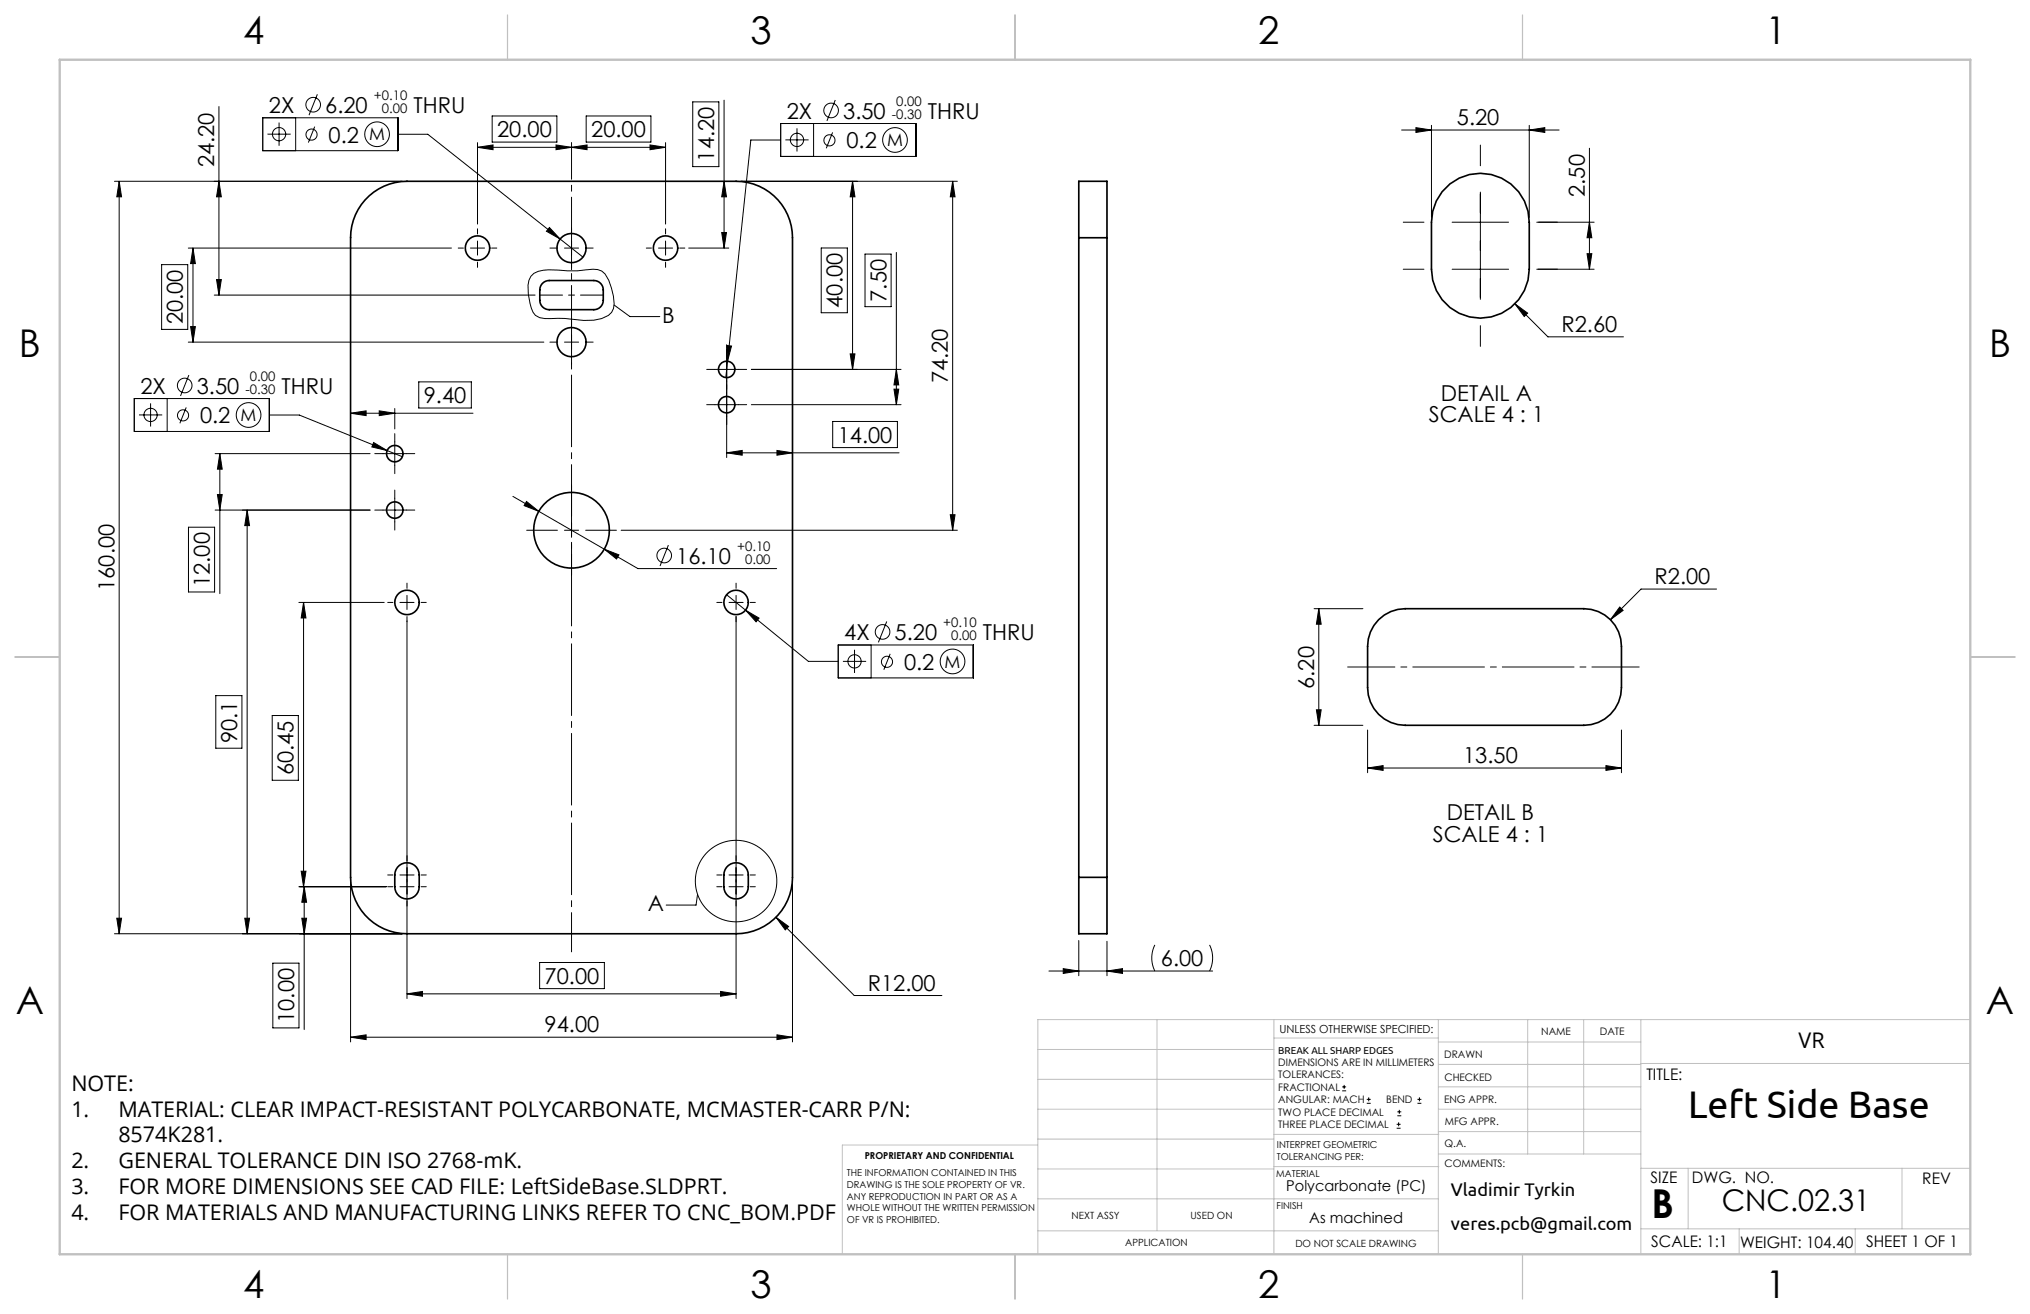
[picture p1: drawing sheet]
<svg xmlns="http://www.w3.org/2000/svg" width="432mm" height="279mm" viewBox="0 0 432 279" stroke-linecap="round" stroke-linejoin="round" font-family="sans-serif">
<g fill="none" stroke="#000" stroke-width=".21">
<path d="M24.3 38.5h61.3M25.3 38.5v160M25.3 38.5l.6 3.4h-1.1zM46.6 22.7v40M46.6 38.5l.5 3.4h-1zM55.9 25h28.7v7h-28.7zM56.9 28.5h4.9M59.4 26.1v4.9M62.9 25v7M66.9 26.9l-1.3 3.4M67.5 20l-1.8 4.5M84.6 28.6h6.4l28.1 22.2"/>
<path d="M101.6 31.3l3.3-.5v1zM101.6 30.3v17.3M104.7 24.7h13.8v5.5h-13.8zM118.3 30.8l3.3 .5-3.3 .5zM121.6 31.3l3.3-.5v1zM124.7 24.7h13.8v5.5h-13.8zM138.3 30.8l3.3 .5-3.3 .5zM141.6 30.3v17.3M141.6 31.3h-40M147.4 21.7h5.5v13.7h-5.5zM154 38.5l.5 3.4h-1zM154 21.3v31.4"/>
<path d="M157.6 38.5h46M166.1 29.8h-6.4l-5.3 50.5M166.1 26.3h28.7v7h-28.7zM167.1 29.7h4.9M169.5 27.3v4.9M173.1 26.3v7M177.1 28.1l-1.3 3.4M177.7 21.3l-1.8 4.4M181.3 38.5v40M181.3 38.5l.6 3.4h-1.1zM202.6 38.5v74.2M202.6 38.5l.5 3.4h-1z"/>
<path d="M298.1 27.7h33.5M301.2 27.1l3.3 .6-3.3 .5zM304.5 26.7v19.5M314.9 30.8v4.4M325.3 27.7l3.3-.6v1.1zM325.3 26.7v19.5M338.1 31.5v25.7M34.4 56.3h5.5v13.7h-5.5zM40.1 52.7h55.9M41.1 52.7v20M41.1 52.7l.5 3.4h-1.1zM46.1 59.4h1l-.5 3.3z"/>
<path d="M100.1 52.7h3M101.6 51.2v3M112.9 58.8a4.6 4.6 0 0 1 3.7-1.4h2.1a26.1 26.1 0 0 0 7.4-.2 3.1 3.1 0 0 1 3.4 2.4 11.1 11.1 0 0 1 1 6l-.4 .8a7.1 7.1 0 0 1-5.9 1.7 37.8 37.8 0 0 0-8.3-.4 2.72 2.72 0 0 1-2.9-2.2 11.7 11.7 0 0 1-.5-5.9zM116.9 48.4l2.2 2.4-2.9-1.6zM119.1 50.8l4.9 3.9M120.1 52.7h3M121.6 51.2v3M140.1 52.7h3M141.6 51.2v3M146.5 52.7h8.5M153.5 49.4h1l-.5 3.3zM174.7 52.7h5.5v13.8h-5.5z"/>
<path d="M184 54h5.6v11.2h-5.6zM190.7 53.7v32.3M298.5 47.2h4.4M298.5 57.2h4.4M308.9 47.2h12M308.9 57.2h12M314.9 40.8v22.8M337.6 53.9h1l-.5 3.3zM338.1 47.2l.5 3.4h-1zM339.1 47.2h-12.2M339.1 57.2h-12.2M40.1 72.7h75.6"/>
<path d="M40.2 79.7l-1.8 4.5M40.5 69.4h1.1l-.5 3.3zM45.6 62.7h68.2M120.1 72.7h3M121.6 71.2v3M130.6 64.9l3.4 2.4h6.3M152.1 78.5h5M154.6 73.3v24M154.6 73.5l1 .1-.8 3.2zM159.8 78.5h31.9M180.8 75.2h1.1l-.6 3.3zM190.7 78.5l.5 3.4h-1z"/>
<path d="M314.9 69.2v4.4M322.2 64.6l2.7 2-.7 .7zM322.2 64.6l7.1 7h16M28.6 84.7h28.7v7h-28.7zM29.6 88.2h4.9M32 85.8v4.9M35.6 84.7v7M39.6 86.6l-1.3 3.4M45.8 96.5h32.9M46.8 96.5l.5 3.3h-1.1zM46.8 96.5v29.7M57.3 88.3h6.4l21.9 8.8"/>
<path d="M74.6 87.9l3.3-.5v1zM74.6 87.9h26M79.5 94.1l2.8 1.7-3.2-.8zM80.7 87.4l3.3 .5-3.3 .5zM81.5 96.5h5M84 94v5M84 86.9v4.3M89.1 81.2h11.2v5.6h-11.2zM152.1 86h5M154.6 96.3l3.3-.5v1zM154.6 96.3h36.6M159.8 86h31.9"/>
<path d="M165.3 95.8l3.3 .5-3.3 .5zM177.1 89.6h13.8v5.6h-13.8zM190.2 82.7h1l-.5 3.3zM40.1 112.1h5.5v13.8h-5.5zM45.8 108.5h32.9M46.2 105.2h1.1l-.5 3.3zM52.6 108.5l.5 3.3h-1zM52.6 108.5v90M81.5 108.5h5M84 106v5M109.1 105.5l26.6 15.4h29.5M112 106.6l2.6 2.1-3.1-1.2z"/>
<path d="M112 112.7h6.6M120.1 112.7h3M121.6 103.2v6.5M121.6 111.2v3M121.6 115.7v6.6M124.6 112.7h6.5M128.5 116.8l3.2 1.2-.6 .9zM132.1 112.7h71.5M142.2 115.9l-1.8 4.4M202.1 109.4h1l-.5 3.3zM63.6 128.1h18.1M64.6 128.1v60.4"/>
<path d="M64.6 128.1l.5 3.3h-1zM85.1 128.1h3M86.6 126.6v3M86.6 132v80.3M154.6 126.5l4 3.2M155.1 128.1h3M156.6 126.6v3M156.6 131.1v81.2M158.6 129.7l2.9 1.7-.7 .8zM158.6 129.7l13.3 10.9h6.4M178.3 137.1h28.7v7h-28.7zM181.8 138.2v4.9"/>
<path d="M185.3 137.1v7M188.6 132.1l-1.8 4.5M189.3 139l-1.3 3.4M279.5 129.4h10.4M280.5 129.4v24.8M280.5 129.4l.5 3.3h-1zM344.5 129.1l.8 .7-2.7 2zM365.1 125.3h-16l-6.5 6.5M45.9 147.9h5.6v11.2h-5.6zM57.9 152.1h5.6v13.8h-5.6zM179.3 140.6h4.9M279.5 154.2h10.4"/>
<path d="M280 150.9h1l-.5 3.3zM290.9 155.2v9.1M344.9 155.2v9.1M290.9 163.3l3.3-.5v1zM290.9 163.3h54M341.6 162.8l3.3 .5-3.3 .5zM24.3 198.5h61.3M24.8 195.2h1.1l-.6 3.3zM52.1 195.2h1l-.5 3.3zM63.6 188.5h18.6M64.1 185.2h1l-.5 3.3zM64.2 195.2h1l-.5 3.3z"/>
<path d="M64.7 188.5v30.4M64.7 188.5l.5 3.4h-1zM74.6 187.5v34M85.1 186h3M148.4 190.2l-.3 2.3h-6.4M155.1 186h3M165.1 195l2.7 2-.8 .7zM165.1 195l16.6 16.7h18.6M168.6 187.5v34M229.5 200v7.5M58 204.8h5.6v13.8h-5.6zM86.6 211.3l3.3-.5v1z"/>
<path d="M86.6 211.3h70M114.8 204.7h13.8v5.5h-13.8zM153.3 210.8l3.3 .5-3.3 .5zM223.1 206.5h34.8M226.2 206l3.3 .5-3.3 .5zM235.5 200.1v7.4M235.5 206.5l3.3-.5v1zM245.6 200.9a6.2 6.2 0 0 0 0 5.6M257.3 200.9a6.2 6.2 0 0 1 0 5.6M74.6 220.5l3.3-.5v1.1zM74.6 220.5h94M165.3 220l3.3 .5-3.3 .6z"/>
<path d="M285.5 231.9h.8M285.5 231.1h.8M285.9 230.7v.8M290.7 234.6h.9M290.7 233.8h.9M291.1 233.3v.9M297.1 239.9h.8M297.1 239.1h.8M297.2 237.3h.9M297.2 236.4h.9M297.5 238.6v.9M297.6 236v.8"/>
<path d="M301.5 234.6h.8M301.5 233.8h.8M301.9 233.3v.9"/>
<circle cx="59.4" cy="28.5" r="1.41"/>
<circle cx="66.3" cy="28.6" r="1.18"/>
<circle cx="66.6" cy="22.3" r="1.56"/>
<circle cx="80.2" cy="28.5" r="2.62"/>
<circle cx="169.5" cy="29.7" r="1.41"/>
<circle cx="176.4" cy="29.8" r="1.18"/>
<circle cx="176.8" cy="23.5" r="1.56"/>
<circle cx="190.4" cy="29.8" r="2.62"/>
<circle cx="32" cy="88.2" r="1.41"/>
<circle cx="38.9" cy="88.3" r="1.18"/>
<circle cx="39.3" cy="82" r="1.56"/>
<circle cx="52.9" cy="88.2" r="2.62"/>
<circle cx="141.3" cy="118.1" r="1.56"/>
<circle cx="187.7" cy="134.4" r="1.56"/>
<circle cx="181.8" cy="140.6" r="1.41"/>
<circle cx="188.7" cy="140.7" r="1.18"/>
<circle cx="202.6" cy="140.6" r="2.62"/>
<circle cx="156.6" cy="187.3" r="8.7"/>
</g>
<path d="M121.6 48.5v153.9" fill="none" stroke="#000" stroke-width=".21" stroke-dasharray="15.2 1.3 1.3 1.3" stroke-dashoffset="6.9"/>
<path d="M128.3 62.7h-13.5" fill="none" stroke="#000" stroke-width=".21" stroke-dasharray="15.2 1.3 1.3 1.3" stroke-dashoffset="10.4"/>
<g fill="none" stroke="#000" stroke-width=".21" stroke-dasharray="15.2 1.3 1.3 1.3">
<path d="M98.6 52.7h-1.1M101.6 49.7v-1.1M101.6 55.7v1.1M104.6 52.7h1.1M118.6 52.7h-1.6M121.6 55.7v1.6M124.6 52.7h1.6M138.6 52.7h-1.1M141.6 49.7v-1.1M141.6 55.7v1.1M144.6 52.7h1.1M118.6 72.7h-1.6"/>
<path d="M121.6 69.7v-1.6M121.6 75.7v1.6M124.6 72.7h1.6M152.1 78.5h-1.8M154.6 76v-1.7M157.1 78.5h1.7M81.5 96.5h-1.8M84 94v-1.8M84 99v1.7M86.5 96.5h1.7M152.1 86h-1.8M154.6 81v1.8"/>
<path d="M154.6 83.5v-1.7M154.6 88.5v1.8M157.1 86h1.7M81.5 108.5h-1.8M84 106v-1.8M84 111v1.7M86.5 108.5h1.7M83.6 128.1h-1.1M86.6 125.1v-1.1M86.6 131.1v1.1M89.6 128.1h1.1M153.6 128.1h-1.1"/>
<path d="M156.6 125.1v-1.1M156.6 131.1v1.1M159.6 128.1h1.1M83.6 186h-1.1M83.6 188.5h-1.1M86.6 189v1.1M86.6 183v-1.1M86.6 188.5v1.5M86.6 188.5h1.5M86.6 188.5v-1.5M86.6 188.5h-1.5M86.6 191.5v1.1"/>
<path d="M86.6 185.5v-1.1M89.6 186h1.1M89.6 188.5h1.1M153.6 186h-1.1M153.6 188.5h-1.1M156.6 183v-1.1M156.6 189v1.1M156.6 188.5v-1.5M156.6 188.5h-1.5M156.6 188.5v1.5M156.6 188.5h1.5M156.6 185.5v-1.1"/>
<path d="M156.6 191.5v1.1M159.6 186h1.1M159.6 188.5h1.1"/>
</g>
<path d="M121.6 49.7v-19.4" fill="none" stroke="#000" stroke-width=".21" stroke-dasharray="15.2 1.3 1.3 1.3" stroke-dashoffset="7.4"/>
<path d="M348.7 141.8h-62" fill="none" stroke="#000" stroke-width=".21" stroke-dasharray="15.2 1.3 1.3 1.3" stroke-dashoffset="5.2"/>
<g fill="none" stroke="#c0c0c0" stroke-width=".21">
<path d="M246.1 216.8v44.9M271 216.8v49.9M305.9 216.8v49.9M325 216.8v28.6M336.9 216.8v28.6M349 216.8v49.9M419.1 216.8h-198.3v49.9M220.8 235.9h50.2M220.8 229.5h50.2M220.8 223.2h50.2M271 220.7h34.9M305.9 231.1h43.1"/>
<path d="M305.9 226.3h43.1M305.9 221.6h43.1M305.9 235.9h43.1M349 226.1h70.1M220.8 254.9h85.1M220.8 248.6h50.2M220.8 242.2h50.2M220.8 243.5h-41.6v23.2M271 248.1h35.1M271 241.2h35.1M305.9 240.6h43.1M306.1 245.4h42.9"/>
<path d="M349 248.4h70.1M359.1 248.4v12.9M404.6 248.4v12.9M220.8 261.7h85.1M349 261.3h70.1M369.9 261.3v5.4M394.6 261.3v5.4"/>
</g>
<path d="M107.9 3.2v9.5M215.9 3.2v9.5M323.8 3.2v9.5M3.2 139.7h9.5M419.1 139.7h9.5M107.9 266.7v9.5M215.9 266.7v9.5M323.8 266.7v9.5" fill="none" stroke="#c0c0c0" stroke-width=".25"/>
<path d="M12.7 12.7h406.4v254h-406.4z" fill="none" stroke="#c0c0c0" stroke-width=".5"/>
<g fill="#000">
<path d="M25.3 38.5l.6 3.4h-1.1zM24.8 195.2h1.1l-.6 3.3zM64.7 188.5l.5 3.4h-1zM64.2 195.2h1l-.5 3.3zM41.1 52.7l.5 3.4h-1.1zM40.5 69.4h1.1l-.5 3.3zM190.7 78.5l.5 3.4h-1zM190.2 82.7h1l-.5 3.3zM64.6 128.1l.5 3.3h-1zM64.1 185.2h1l-.5 3.3zM52.6 108.5l.5 3.3h-1zM52.1 195.2h1l-.5 3.3zM280.5 129.4l.5 3.3h-1zM280 150.9h1l-.5 3.3z"/>
<path d="M138.3 30.8l3.3 .5-3.3 .5zM121.6 31.3l3.3-.5v1z"/>
<path d="M325.3 27.7l3.3-.6v1.1zM301.2 27.1l3.3 .6-3.3 .5z"/>
<path d="M153.5 49.4h1l-.5 3.3zM154 38.5l.5 3.4h-1zM46.2 105.2h1.1l-.5 3.3zM46.8 96.5l.5 3.3h-1.1z"/>
<path d="M338.1 47.2l.5 3.4h-1zM337.6 53.9h1l-.5 3.3z"/>
<path d="M80.7 87.4l3.3 .5-3.3 .5zM74.6 87.9l3.3-.5v1z"/>
<path d="M154.6 96.3l3.3-.5v1zM165.3 95.8l3.3 .5-3.3 .5zM74.6 220.5l3.3-.5v1.1zM165.3 220l3.3 .5-3.3 .6z"/>
<path d="M202.1 109.4h1l-.5 3.3zM202.6 38.5l.5 3.4h-1zM180.8 75.2h1.1l-.6 3.3zM181.3 38.5l.6 3.4h-1.1zM46.1 59.4h1l-.5 3.3zM46.6 38.5l.5 3.4h-1z"/>
<path d="M290.9 163.3l3.3-.5v1zM341.6 162.8l3.3 .5-3.3 .5z"/>
<path d="M165.1 195l1.9 2.7 .8-.7zM116.9 48.4l-.7 .8 2.9 1.6zM322.2 64.6l2 2.7 .7-.7z"/>
<path d="M86.6 211.3l3.3-.5v1zM153.3 210.8l3.3 .5-3.3 .5zM158.6 129.7l2.2 2.5 .7-.8zM101.6 31.3l3.3-.5v1zM118.3 30.8l3.3 .5-3.3 .5zM112 106.6l-.5 .9 3.1 1.2zM128.5 116.8l2.6 2.1 .6-.9zM154.6 73.5l.2 3.3 .8-3.2zM79.5 94.1l-.4 .9 3.2 .8zM226.2 206l3.3 .5-3.3 .5zM235.5 206.5l3.3-.5v1zM344.5 129.1l-1.9 2.7 2.7-2z"/>
</g>
<g fill="none" stroke="#000" stroke-width=".35">
<path d="M78.5 41.6a12 12 0 0 1 8.1-3.1h70a12 12 0 0 1 12 12v136a12 12 0 0 1-12 12h-70a12 12 0 0 1-12-12v-136a12 12 0 0 1 3.9-8.9zM229.5 50.5v-12h6v12M229.5 50.5h6M229.5 50.5v136M235.5 50.5v136M306.8 40.8a10.4 10.4 0 0 1 11.5-3.4 10.4 10.4 0 0 1 7 9.8v10a10.4 10.4 0 0 1-10.4 10.4 10.4 10.4 0 0 1-10.4-10.4v-10l.2-2.3 .8-2.2zM115.4 60.2l.7-.4 .7-.2h9.5a2 2 0 0 1 2 2v2.2a2 2 0 0 1-2 2h-9.5a2 2 0 0 1-2-2l.1-2.5zM293.2 131.8a8 8 0 0 1 5.7-2.4h38a8 8 0 0 1 8 8v8.8a8 8 0 0 1-8 8h-38a8 8 0 0 1-8-8v-8.8a8 8 0 0 1 2.3-5.6zM84.9 184a2.6 2.6 0 0 1 2.8-.3 2.6 2.6 0 0 1 1.5 2.3v2.5a2.6 2.6 0 0 1-2.6 2.6 2.6 2.6 0 0 1-2.6-2.6v-2.5a2.6 2.6 0 0 1 .9-2zM154.9 184a2.6 2.6 0 0 1 2.8-.3 2.6 2.6 0 0 1 1.5 2.3v2.5a2.6 2.6 0 0 1-2.6 2.6 2.6 2.6 0 0 1-2.6-2.6v-2.5a2.6 2.6 0 0 1 .9-2zM229.5 186.5v12h6v-12M229.5 186.5h6"/>
<circle cx="101.6" cy="52.7" r="2.6"/>
<circle cx="121.6" cy="52.7" r="3.1"/>
<circle cx="141.6" cy="52.7" r="2.6"/>
<circle cx="121.6" cy="72.7" r="3.1"/>
<circle cx="154.6" cy="78.5" r="1.75"/>
<circle cx="84" cy="96.5" r="1.75"/>
<circle cx="154.6" cy="86" r="1.75"/>
<circle cx="84" cy="108.5" r="1.75"/>
<circle cx="121.6" cy="112.7" r="8"/>
<circle cx="86.6" cy="128.1" r="2.6"/>
<circle cx="156.6" cy="128.1" r="2.6"/>
</g>
<text font-size="8.5" x="351.3" y="259">B</text>
<text font-size="8.2" x="359.1" y="237.7">Left Side Base</text>
<g font-size="8.1">
<text x="51.7" y="9.3">4</text>
<text x="159.7" y="9.3">3</text>
<text x="267.6" y="9.3">2</text>
<text x="375.6" y="9.3">1</text>
<text x="4" y="76">B</text>
<text x="423.1" y="76">B</text>
<text x="3.3" y="215.7">A</text>
<text x="422.4" y="215.7">A</text>
<text x="51.7" y="276">4</text>
<text x="159.7" y="276">3</text>
<text x="267.6" y="276">2</text>
<text x="375.6" y="276">1</text>
</g>
<text font-size="6.3" x="366.2" y="257.6">CNC.02.31</text>
<g font-size="4.7">
<text x="57.2" y="24">2X</text>
<text x="69.2" y="24">6.20</text>
<text x="88" y="24">THRU</text>
<text x="105.8" y="29.2">20.00</text>
<text x="125.8" y="29.2">20.00</text>
<text x="167.4" y="25.2">2X</text>
<text x="179.4" y="25.2">3.50</text>
<text x="197.4" y="25.2">THRU</text>
<text x="309.9" y="26.6">5.20</text>
<text x="45.6" y="35.6" transform="rotate(-90 45.6 35.6)">24.20</text>
<text x="69.9" y="30.3">0.2</text>
<text x="151.9" y="34.4" transform="rotate(-90 151.9 34.4)">14.20</text>
<text x="180.1" y="31.5">0.2</text>
<text x="337.1" y="41.9" transform="rotate(-90 337.1 41.9)">2.50</text>
<text x="179.2" y="65.4" transform="rotate(-90 179.2 65.4)">40.00</text>
<text x="188.5" y="64.1" transform="rotate(-90 188.5 64.1)">7.50</text>
<text x="38.9" y="69" transform="rotate(-90 38.9 69)">20.00</text>
<text x="140.8" y="68.6">B</text>
<text x="332.1" y="70.6">R2.60</text>
<text x="29.9" y="83.7">2X</text>
<text x="41.9" y="83.7">3.50</text>
<text x="59.9" y="83.7">THRU</text>
<text x="201.6" y="81.5" transform="rotate(-90 201.6 81.5)">74.20</text>
<text x="90.1" y="85.7">9.40</text>
<text x="303.9" y="89.8">SCALE 4 : 1</text>
<text x="306.5" y="85.3">DETAIL A</text>
<text x="42.6" y="90">0.2</text>
<text x="178.2" y="94.2">14.00</text>
<text x="143.9" y="119.8">16.10</text>
<text x="24.3" y="125.7" transform="rotate(-90 24.3 125.7)">160.00</text>
<text x="44.6" y="124.8" transform="rotate(-90 44.6 124.8)">12.00</text>
<text x="352" y="124.2">R2.00</text>
<text x="179.6" y="136.1">4X</text>
<text x="190.3" y="136.1">5.20</text>
<text x="209.1" y="136.1">THRU</text>
<text x="192.3" y="142.4">0.2</text>
<text x="279.5" y="146.5" transform="rotate(-90 279.5 146.5)">6.20</text>
<text x="50.4" y="158" transform="rotate(-90 50.4 158)">90.1</text>
<text x="62.4" y="164.8" transform="rotate(-90 62.4 164.8)">60.45</text>
<text x="311.2" y="162.3">13.50</text>
<text x="304.8" y="179">SCALE 4 : 1</text>
<text x="307.7" y="174.4">DETAIL B</text>
<text x="137.8" y="193.8">A</text>
<text x="115.9" y="209.2">70.00</text>
<text x="246.9" y="205.5">6.00</text>
<text x="184.6" y="210.7">R12.00</text>
<text x="62.6" y="217.5" transform="rotate(-90 62.6 217.5)">10.00</text>
<text x="115.9" y="219.5">94.00</text>
</g>
<g font-size="4.6">
<text x="382.6" y="222.9">VR</text>
<text x="15.2" y="231.9">NOTE:</text>
<text x="15.2" y="237.4">1.</text>
<text x="25.2" y="237.4">MATERIAL: CLEAR IMPACT-RESISTANT POLYCARBONATE, MCMASTER-CARR P/N:</text>
<text x="25.2" y="242.9">8574K281.</text>
<text x="15.2" y="248.4">2.</text>
<text x="25.2" y="248.4">GENERAL TOLERANCE DIN ISO 2768-mK.</text>
<text x="15.2" y="253.9">3.</text>
<text x="25.2" y="253.9">FOR MORE DIMENSIONS SEE CAD FILE: LeftSideBase.SLDPRT.</text>
<text x="15.2" y="259.4">4.</text>
<text x="25.2" y="259.4">FOR MATERIALS AND MANUFACTURING LINKS REFER TO CNC_BOM.PDF</text>
</g>
<g font-size="3.9">
<text x="308.6" y="254.3">Vladimir Tyrkin</text>
<text x="308.6" y="261.6">veres.pcb@gmail.com</text>
</g>
<g font-size="3.7">
<text x="78.5" y="29.8">M</text>
<text x="188.7" y="31.1">M</text>
<text x="51.2" y="89.5">M</text>
<text x="200.9" y="141.9">M</text>
</g>
<g font-size="3.4">
<text x="350.2" y="229.5">TITLE:</text>
<text x="351.1" y="251.6">SIZE</text>
<text x="359.9" y="251.6">DWG. NO.</text>
<text x="408.9" y="251.7">REV</text>
<text x="351.2" y="265.2">SCALE: 1:1</text>
<text x="370.1" y="265.3">WEIGHT: 104.40</text>
<text x="396.9" y="265.2">SHEET 1 OF 1</text>
</g>
<g font-size="3.2">
<text x="273.6" y="253.3">Polycarbonate (PC)</text>
<text x="278.5" y="260.1">As machined</text>
</g>
<g font-size="2.8">
<text x="79.5" y="21.3">+0.10</text>
<text x="190.6" y="22.5">0.00</text>
<text x="81.2" y="24">0.00</text>
<text x="189.7" y="25.2">-0.30</text>
<text x="52.2" y="83.7">-0.30</text>
<text x="53.1" y="81">0.00</text>
<text x="156.8" y="117.2">+0.10</text>
<text x="158.5" y="119.9">0.00</text>
<text x="200.6" y="133.4">+0.10</text>
<text x="202.3" y="136.1">0.00</text>
</g>
<text font-size="2.4" x="272.2" y="219.7">UNLESS OTHERWISE SPECIFIED:</text>
<g font-size="2.2">
<text x="327.8" y="220.1">NAME</text>
<text x="340.3" y="220.2">DATE</text>
<text x="271.9" y="226.6">DIMENSIONS ARE IN MILLIMETERS</text>
<text x="307.2" y="224.9">DRAWN</text>
<text x="271.9" y="229.3">TOLERANCES:</text>
<text x="271.9" y="231.9">FRACTIONAL</text>
<text x="307.3" y="229.8">CHECKED</text>
<text x="271.9" y="234.6">ANGULAR: MACH</text>
<text x="271.9" y="237.2">TWO PLACE DECIMAL</text>
<text x="271.9" y="239.9">THREE PLACE DECIMAL</text>
<text x="294.9" y="234.6">BEND</text>
<text x="307.2" y="234.5">ENG APPR.</text>
<text x="307.3" y="239.2">MFG APPR.</text>
<text x="307.3" y="243.9">Q.A.</text>
<text x="307.3" y="248.1">COMMENTS:</text>
</g>
<g font-size="2.1">
<text x="271.9" y="224.1">BREAK ALL SHARP EDGES</text>
<text x="227.9" y="259.2">NEXT ASSY</text>
<text x="253.3" y="259.2">USED ON</text>
<text x="239.3" y="265">APPLICATION</text>
<text x="275.5" y="265.1">DO NOT SCALE DRAWING</text>
</g>
<g font-size="2">
<text x="271.6" y="244.1">INTERPRET GEOMETRIC</text>
<text x="180.2" y="250">THE INFORMATION CONTAINED IN THIS</text>
<text x="183.9" y="246.4">PROPRIETARY AND CONFIDENTIAL</text>
<text x="271.5" y="250.2">MATERIAL</text>
<text x="271.6" y="246.6">TOLERANCING PER:</text>
<text x="180.2" y="252.5">DRAWING IS THE SOLE PROPERTY OF VR.</text>
<text x="180.2" y="255.1">ANY REPRODUCTION IN PART OR AS A</text>
<text x="180.2" y="257.6">WHOLE WITHOUT THE WRITTEN PERMISSION</text>
<text x="271.5" y="257">FINISH</text>
<text x="180.2" y="260.1">OF VR IS PROHIBITED.</text>
</g>
</svg>
